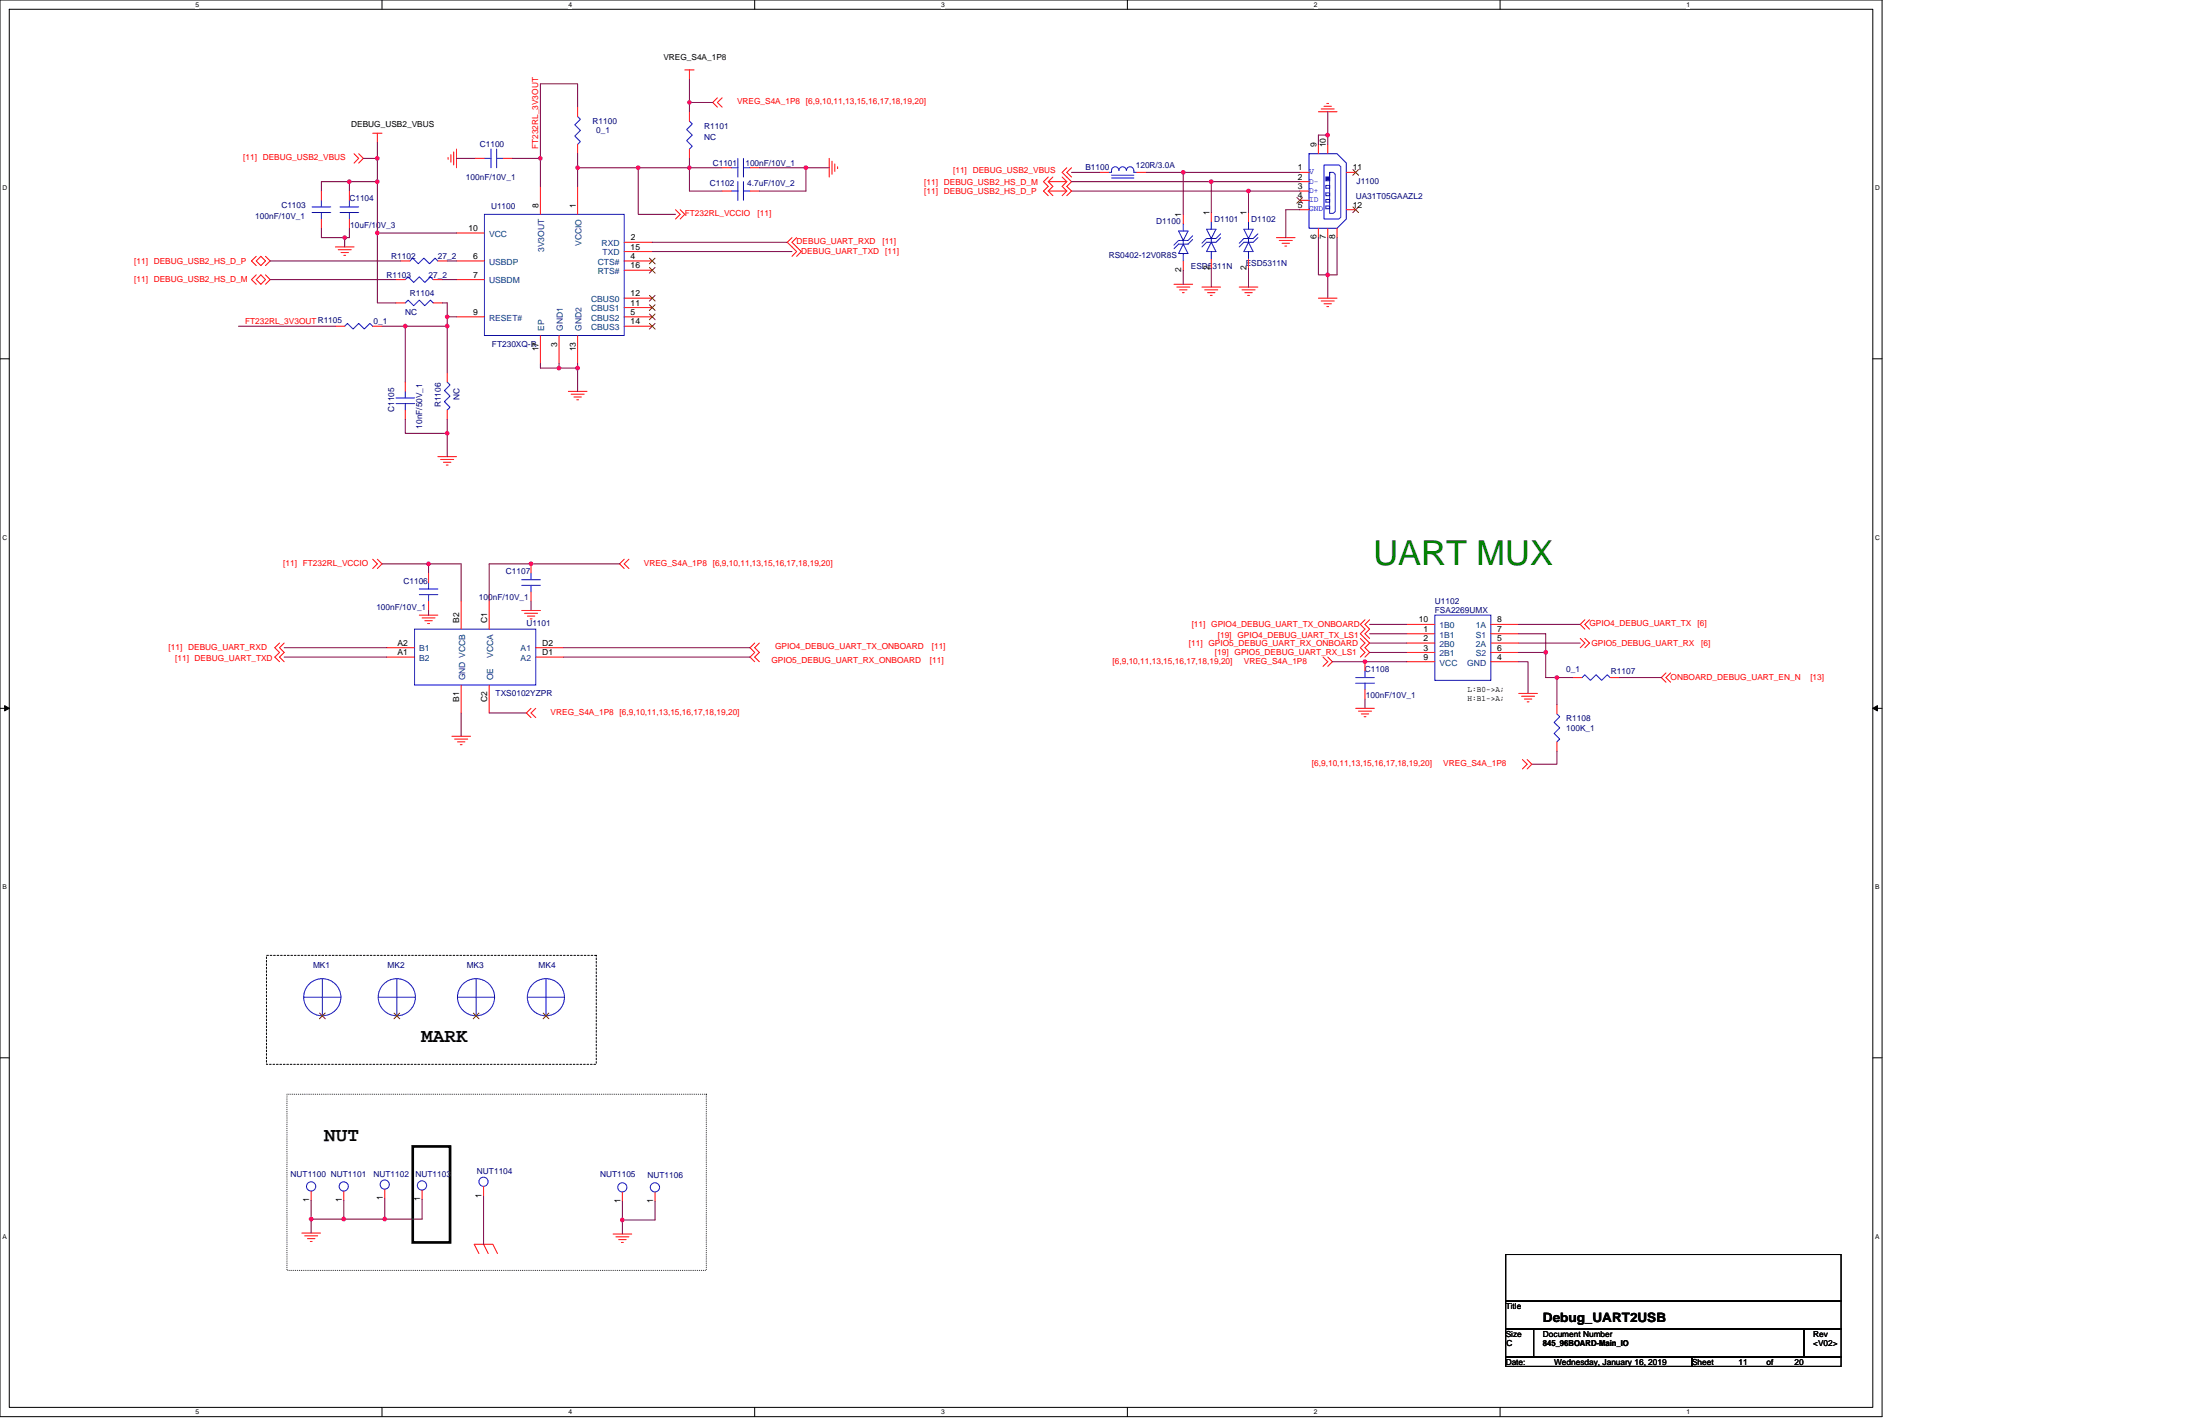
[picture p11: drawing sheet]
<svg xmlns="http://www.w3.org/2000/svg" width="432mm" height="279mm" viewBox="0 0 432 279" stroke-linecap="round" stroke-linejoin="round" font-family="sans-serif">
<path d="M0 0h369.4v278h-369.4zM1.8 1.8h365.8v274.3h-365.8z" fill="none" stroke="#000" stroke-width=".2"/>
<g fill="#fff">
<path d="M38.4 .2h.7v1.5h-.7z"/>
<path d="M38.4 276.3h.7v1.5h-.7z"/>
</g>
<path d="M75 0v1.8M75 276.1v1.9" fill="none" stroke="#000" stroke-width=".2"/>
<g fill="#fff">
<path d="M111.5 .2h.8v1.5h-.8z"/>
<path d="M111.5 276.3h.8v1.5h-.8z"/>
</g>
<path d="M148.1 0v1.8M148.1 276.1v1.9" fill="none" stroke="#000" stroke-width=".2"/>
<g fill="#fff">
<path d="M184.7 .2h.7v1.5h-.7z"/>
<path d="M184.7 276.3h.7v1.5h-.7z"/>
</g>
<path d="M221.3 0v1.8M221.3 276.1v1.9" fill="none" stroke="#000" stroke-width=".2"/>
<g fill="#fff">
<path d="M257.9 .2h.7v1.5h-.7z"/>
<path d="M257.9 276.3h.7v1.5h-.7z"/>
</g>
<path d="M294.4 0v1.8M294.4 276.1v1.9" fill="none" stroke="#000" stroke-width=".2"/>
<g fill="#fff">
<path d="M331 .2h.7v1.5h-.7z"/>
<path d="M331 276.3h.7v1.5h-.7z"/>
<path d="M.5 36.1h.9v1.5h-.9z"/>
<path d="M368 36.1h1v1.5h-1z"/>
<path d="M.5 104.7h.9v1.5h-.9z"/>
<path d="M368 104.7h1v1.5h-1z"/>
</g>
<path d="M0 70.4h1.8M367.6 70.4h1.8" fill="none" stroke="#000" stroke-width=".2"/>
<g fill="#fff">
<path d="M.5 173.3h.8v1.4h-.8z"/>
<path d="M368 173.3h.9v1.4h-.9z"/>
</g>
<path d="M0 139h1.8M367.6 139h1.8" fill="none" stroke="#000" stroke-width=".2"/>
<path d="M.9 138.5l.9 .5-.9 .5zM367.6 139l.9-.5v1z" fill="#000" stroke="#000" stroke-width=".2"/>
<g fill="#fff">
<path d="M.5 241.9h.8v1.4h-.8z"/>
<path d="M368 241.9h.9v1.4h-.9z"/>
</g>
<path d="M0 207.6h1.8M367.6 207.6h1.8M295.5 246.1h65.9v9.2h-65.9zM295.5 255.3h65.9v5.5h-65.9zM295.5 260.8h5.5v5.5h-5.5zM295.5 266.3h36.6v1.8h-36.6zM301 260.8h53.1v5.5h-53.1zM332.1 266.3h29.3v1.8h-29.3zM354.1 260.8h7.3v5.5h-7.3z" fill="none" stroke="#000" stroke-width=".2"/>
<path d="M56.3 214.7h82.3v34.6h-82.3z" fill="none" stroke="#000" stroke-width=".2" stroke-dasharray="0 .3"/>
<path d="M81 224.9h7.3v18.9h-7.3z" fill="none" stroke="#000" stroke-width=".53"/>
<path d="M52.3 187.5h64.7v21.3h-64.7z" fill="none" stroke="#000" stroke-width=".2" stroke-dasharray=".3 .3"/>
<g fill="none" stroke="#f00" stroke-width=".2">
<path d="M134.4 13.7h1.8M135.3 13.7v1.8M140.8 19.2l-.9 .9 .9 .9M141.7 19.2l-.9 .9 .9 .9M63.1 37.5v1.8M68.6 37.5v1.8M69.5 30.2l.9 .9-.9 .9M70.4 30.2l.9 .9-.9 .9M73.2 26.1h1.8M74.1 26.1v1.9M87.9 30.9v.4M88.5 30.4v1.4"/>
<path d="M89 29.8v2.6M89.6 29.3v3.6M93.3 31.1h1.8M98.7 31.1h1.9M106.1 36.6v5.5M113.4 21v1.9M113.4 28.3v1.9M113.4 36.6v5.5M135.3 21.9v1.9M135.3 29.3v1.8M141.7 37.5h1.9M141.7 32.9h1.9"/>
<path d="M147.2 37.5h1.8M147.2 32.9h1.8M162.8 31.1v3.6M163.3 31.6v2.6M163.9 32.2v1.4M164.4 32.7v.4M205.7 34.7l-.9 .9 .9 1-.9 .9 .9 .9M205.7 35.6l1 1-1 .9M205.7 35.6h3.7M205.7 37.5l1 .9M205.7 37.5h3.7M206.7 34.7l-1 .9"/>
<path d="M208.5 34.7l.9 .9M209.4 35.6l-.9 1 .9 .9M209.4 32.9l-.9 .9 1.8 1.8-.9 1 .9 .9-.9 .9M209.4 37.5l-.9 .9M210.3 32.9l-.9 .9 .9 .9M215.8 33.8h1.8M223.1 33.8h1.8M255.1 33.8h1.8M255.1 35.6h1.8M255.1 37.5h1.8M255.1 39.3h1.8M258.8 21.9h3.6"/>
<path d="M258.8 28.3v1.9M259.3 21.4h2.6M259.9 20.8h1.4M260.4 20.3h.4M260.6 28.3v1.9M264.2 33.8h1.9M50.3 51.2l.9-.9 .9 .9-.9 .9zM50.3 53.9l-.9 1 .9 .9M50.3 50.3l-.9 .9 .9 .9M51.2 53.9l.9 1-.9 .9-.9-.9zM52.1 53.9l.9 1-.9 .9M52.1 50.3l.9 .9-.9 .9"/>
<path d="M63.1 43v1.8M65.8 48.5h3.7M66.4 49h2.5M66.9 49.6h1.5M67.5 50.1h.3M68.6 43v1.8M77.7 59.4h1.8M77.7 54.9h1.8M78.6 51.2h1.9M85 59.4h1.9M85 54.9h1.9M85.9 51.2h1.9"/>
<path d="M89.6 51.2h5.5M89.6 54.9h5.5M89.6 45.7h5.5M122.5 47.5h5.5M122.5 51.2h5.5M122.5 58.5h5.5M122.5 49.4h5.5M122.5 53h5.5M132.6 41.1l.9 1-.9 .9M133.5 41.1l.9 1-.9 .9M155.4 46.6l-.9 .9 1.9 1.9-1 .9M156.4 46.6l-1 .9 1.9 1.9-.9 .9"/>
<path d="M230.4 55.8h3.7M231 56.3h2.5M231.5 56.9h1.5M232.1 57.4h.3M232.2 42.1v1.8M232.2 51.2v1.8M235.9 56.3h3.7M236.5 56.9h2.5M237 57.4h1.5M237.6 58h.3M237.7 41.7v1.8M237.7 50.8v1.9"/>
<path d="M243.2 56.3h3.7M243.8 56.9h2.5M244.3 57.4h1.5M244.9 58h.3M245 41.7v1.8M245 50.8v1.9M250.5 46.6h3.7M251.1 47.2h2.5M251.6 47.7h1.5M252.2 48.3h.3M255.1 41.1h1.8M258.8 44.8v1.8"/>
<path d="M258.8 58.5h3.6M259.3 59.1h2.6M259.9 59.6h1.4M260.6 44.8v1.8M262.4 44.8v1.8M264.2 41.1h1.9M65.8 64h1.8M73.2 64h1.8M79.5 75v1.8M87.8 73.2v1.8M89.6 62.2h5.5M106.1 65.8v5.5"/>
<path d="M109.7 65.8v5.5M111.5 76.8h3.7M112.1 77.3h2.6M112.6 77.9h1.5M113.2 78.4h.4M113.4 65.8v5.5M122.5 62.2h5.5M122.5 60.3h5.5M122.5 64h5.5M260.4 60.2h.4M79.5 80.5v1.8M85.9 89.6h3.7"/>
<path d="M86.5 90.1h2.5M87 90.7h1.5M87.6 91.2h.3M87.8 80.5v1.8M73.2 109.7l.9 .9-.9 .9M74.1 109.7l.9 .9-.9 .9M84.1 112.5v1.8M84.1 117.9v1.9M90.5 117.9v5.5M96 117.9v5.5M102.4 119.8h3.7M104.2 110.6v1.9"/>
<path d="M104.2 116.1v1.8M122.5 109.7l-.9 .9 .9 .9M123.4 109.7l-.9 .9 .9 .9M54.9 126.2l-1 .9 1 .9-1 .9 1 .9M55.8 126.2l-.9 .9 .9 .9-.9 .9 .9 .9M75.9 127.1h5.5M75.9 128.9h5.5M82.3 120.7h3.6M82.8 121.2h2.6M83.4 121.8h1.5M83.9 122.3h.4M90.5 134.4v5.5"/>
<path d="M96 134.4v5.5M103 120.3h2.5M103.5 120.9h1.5M104.1 121.4h.3M104.2 139l-.9 .9 .9 .9M105.2 139l-1 .9 1 .9M105.2 127.1h5.4M105.2 128.9h5.4M148.1 126.2l-.9 .9 .9 .9-.9 .9 .9 .9M149 126.2l-.9 .9 .9 .9-.9 .9 .9 .9M259.7 128.9l.9 .9-.9 .9M260.6 128.9l.9 .9-.9 .9"/>
<path d="M266.1 139h3.6M266.6 139.5h2.6M267 125.3l.9 .9-.9 .9 .9 .9-.9 .9M267.9 129.8v1.9M267.9 135.3v1.9M267.9 121.6l-.9 .9 .9 .9-.9 1 1.8 1.8-.9 .9 .9 .9-.9 .9M268.8 121.6l-.9 .9 .9 .9-.9 1 .9 .9M276.1 122.5h5.5M276.1 124.4h5.5M276.1 126.2h5.5M276.1 128h5.5M276.1 129.8h5.5"/>
<path d="M292.6 122.5h5.5M292.6 124.4h5.5M292.6 126.2h5.5M292.6 128h5.5M292.6 129.8h5.5M298.1 136.1h3.7M298.6 136.6h2.6M299.2 137.2h1.5M299.7 137.7h.4M305.6 138.2v1.9M308.7 132.9h1.8M310.2 125.3l.9 .9-.9 .9"/>
<path d="M311.1 121.6l-.9 .9 .9 .9M311.1 125.3l.9 .9-.9 .9M312 121.6l-.9 .9 .9 .9M316 132.9h1.8M327 132l-.9 .9 .9 1M327.9 132l-.9 .9 .9 1M88.7 144.5h3.7M89.2 145h2.6M89.8 145.6h1.4M90.3 146.1h.4M267.2 140.1h1.4M267.7 140.6h.4"/>
<path d="M298.8 149l.9 .9-.9 1M299.7 149l1 .9-1 1M305.6 145.6v1.8M63.3 199.3h.1M77.9 199.3h.1M93.5 199.3h.1M107.2 199.3h.1M61.1 233.7v1.8M67.5 233.7v1.8M75.5 233.3v1.9M82.8 233.5v1.9M94.9 232.8v1.8"/>
<path d="M122.2 233.9v1.8M128.6 233.9v1.8M59.2 241.9h3.7M59.8 242.5h2.6M60.3 243h1.5M60.9 243.6h.4M94 246l-.9-1.9h3.6l.9 1.9M94.9 244.1l.9 1.9M120.3 242.1h3.7M120.9 242.7h2.5M121.4 243.2h1.5M122 243.8h.3"/>
</g>
<g fill="none" stroke="#00f" stroke-width=".2">
<path d="M63.1 39.3v1.3M68.6 39.3v1.3M95.1 31.1h1.3M96.4 29.3v3.6M97.5 29.3v3.6M97.5 31.1h1.2M113.4 22.9l.5 .5-1.1 1.1 1.1 1.1-1.1 1.1 1.1 1.1-.5 .5M135.3 23.8l.6 .5-1.1 1.1 1.1 1.1-1.1 1.1 1.1 1.1-.6 .6M143.6 32.9h1.2M143.6 37.5h1.2M144.8 31.1v3.6M144.8 35.6v3.7"/>
<path d="M145.9 31.1v3.6M145.9 32.9h1.3M145.9 35.6v3.7M145.9 37.5h1.3M218.2 34.4h4.3M218.2 34.9h4.3M219.6 33.4a.76 .76 0 0 0-.9-.7 .76 .76 0 0 0-.5 1.1h-.6M219.6 33.4a.72 .72 0 0 1 .7-.7 .72 .72 0 0 1 .8 .7M221.1 33.4a.77 .77 0 0 1 .9-.7 .77 .77 0 0 1 .5 1.1h.6M256.9 30.2h5.5l1.8 1.8v11l-1.8 1.8h-5.5zM259.9 32.4h2.9l.4 .3v9.9l-.4 .4h-2.9zM260.2 36.4h.8v.5h-.8z"/>
<path d="M260.2 37.8h.8v.6h-.8zM260.2 39.1h.8v.6h-.8zM261 33.8h.7l.4 .4v7.3l-.4 .4h-.7zM61.3 41.7h3.6M61.3 40.6h3.6M63.1 41.7v1.3M66.7 40.6h3.7M66.7 41.7h3.7M68.6 41.7v1.3M79.5 59.4l.6-.5 1.1 1.1 1.1-1.1 1.1 1.1 1.1-1.1 .5 .5M79.5 54.9l.6-.6 1.1 1.1 1.1-1.1 1.1 1.1 1.1-1.1 .5 .6M80.5 51.2l.5-.5 1.1 1.1 1.1-1.1 1.1 1.1 1.1-1.1 .5 .5"/>
<path d="M95.1 42.1h27.4v23.7h-27.4zM231.3 45.3h1.9l-1 1.9zM232.2 49.7v1.5M232.2 47.2v.7M232.2 43.9v1.4M232.2 47.9l1 1.8h-1.9zM234.1 46.3l-.9 .9h-1.9l-.9 .9M234.1 47l-.9 .9h-1.9l-.9 .9M236.8 45h1.9l-1 1.8zM237.7 49.4v1.4M237.7 46.8v.7M237.7 43.5v1.5"/>
<path d="M237.7 47.5l1 1.9h-1.9zM239.6 45.9l-.9 .9h-1.9l-.9 .9M239.6 46.6l-.9 .9h-1.9l-.9 1M244.1 45h1.9l-1 1.8zM245 49.4v1.4M245 46.8v.7M245 43.5v1.5M245 47.5l1 1.9h-1.9zM246.9 45.9l-.9 .9h-1.9l-.9 .9M246.9 46.6l-.9 .9h-1.9l-.9 1M260.2 40.4h.8v.6h-.8zM67.6 64l.6-.5 1.1 1.1 1.1-1.1 1.1 1.1 1.1-1.1 .6 .5"/>
<path d="M77.7 78.1h3.7M77.7 79.2h3.7M79.5 76.8v1.3M79.5 79.2v1.3M87.8 75l.5 .5-1.1 1.1 1.1 1.1-1.1 1.1 1.1 1.1-.5 .6M82.3 115.6h3.6M82.3 116.7h3.6M84.1 114.3v1.3M84.1 116.7v1.2M102.4 113.7h3.7M102.4 114.9h3.7M104.2 112.5v1.2"/>
<path d="M104.2 114.9v1.2M81.4 123.4h23.8v11h-23.8zM266.1 132.9h3.6M266.1 134h3.6M267.9 131.7v1.2M267.9 134v1.3M281.6 120.7h11v12.8h-11zM310.5 132.9l.6-.5 1.1 1.1 1.1-1.1 1.1 1.1 1.1-1.1 .5 .5M305.6 140.1l.5 .5-1.1 1.1 1.1 1.1-1.1 1.1 1.1 1.1-.5 .6M59.6 195.7h7.3M63.3 192v7.3M74.2 195.7h7.4"/>
<path d="M77.9 192v7.3M89.8 195.7h7.3M93.5 192v7.3M103.5 195.7h7.3M107.2 192v7.3"/>
<circle cx="63.3" cy="195.7" r="3.6"/>
<circle cx="77.9" cy="195.7" r="3.6"/>
<circle cx="93.4" cy="195.7" r="3.6"/>
<circle cx="107.1" cy="195.7" r="3.6"/>
<circle cx="61.1" cy="232.8" r=".91"/>
<circle cx="67.5" cy="232.8" r=".9"/>
<circle cx="75.5" cy="232.4" r=".9"/>
<circle cx="82.8" cy="232.6" r=".91"/>
<circle cx="94.9" cy="231.9" r=".9"/>
<circle cx="122.1" cy="233" r=".9"/>
<circle cx="128.6" cy="233" r=".9"/>
</g>
<g fill="none" stroke="#804000" stroke-width=".2">
<path d="M254.6 38.8l1.1 1.1M255.7 38.8l-1.2 1.1M265.5 33.3l1.2 1.1M266.6 33.3l-1.1 1.1M127.5 50.7l1.1 1.1M127.5 59.8l1.1 1.1M127.5 58l1.1 1.1M127.5 52.5l1.1 1.1M128.6 50.7l-1.2 1.1M128.6 59.8l-1.2 1.1M128.6 58l-1.2 1.1M128.6 52.5l-1.2 1.1"/>
<path d="M265.5 40.6l1.2 1.1M266.6 40.6l-1.1 1.1M127.5 61.6l1.1 1.1M127.5 63.5l1.1 1.1M128.6 61.6l-1.2 1.1M128.6 63.5l-1.2 1.1M62.7 198.8l1.1 1.1M63.8 198.8l-1.1 1.1M77.3 198.8l1.2 1.1M78.4 198.8l-1.1 1.1M92.9 198.8l1.1 1.1M94 198.8l-1.1 1.1"/>
<path d="M106.6 198.8l1.1 1.1M107.7 198.8l-1.1 1.1"/>
</g>
<path d="M260.2 34.7v.8h.8v-.8z" fill-rule="evenodd" fill="#00f" stroke="#00f" stroke-width=".2"/>
<g fill="none" stroke="#800040" stroke-width=".2">
<path d="M135.3 15.5v4.6M68.6 35.6v1.9M68.6 35.6h5.5M68.6 35.6h-5.5v1.9M71.3 31.1h2.8M74.1 35.6v10.1M74.1 31.1v4.5M74.1 28v3.1M89.6 31.1h3.7M100.6 31.1h5.5M106.1 31.1v5.5M113.4 21v-4.6h-7.3v14.7"/>
<path d="M113.4 30.2v2.7h21.9M113.4 32.9v3.7M125.3 32.9v9.2h7.3M135.3 20.1h4.6M135.3 32.9h6.4M135.3 32.9v4.6h6.4M135.3 31.1v1.8M135.3 20.1v1.8M149 32.9h9.2M158.2 32.9v4.6h-9.2M158.2 32.9h4.6M210.3 33.8h5.5"/>
<path d="M210.3 35.6h27.4M210.3 37.5h34.7M224.9 33.8h7.3v8.3M232.2 33.8h22.9M237.7 35.6v6.1M237.7 35.6h17.4M245 37.5v4.2M245 37.5h10.1M260.6 26.5h-1.8v1.8M260.6 21.9v4.6M260.6 26.5v1.8M53 54.9h24.7"/>
<path d="M53 51.2h25.6M63.1 44.8v1.8h4.5M67.6 46.6v1.9M68.6 44.8v1.8h-1M74.1 45.7h15.5M74.1 45.7v13.7h3.6M86.9 59.4h.9v2.8M86.9 54.9h2.7M87.8 51.2h1.8M128 47.5h26.5M128 49.4h27.4M232.2 53v2.8"/>
<path d="M237.7 52.7v3.6M245 52.7v3.6M255.1 41.1h-2.7v5.5M258.8 46.6v7.3h1.8M260.6 46.6v7.3M260.6 53.9v4.6M262.4 46.6v7.3h-1.8M46.8 64h19M75 64h4.5M79.5 64v11M79.5 64h8.3M87.8 62.2h1.8"/>
<path d="M87.8 62.2v1.8M87.8 64v9.2M106.1 71.3v.9h3.6M109.7 71.3v.9M109.7 72.2h3.7M113.4 72.2v4.6M113.4 71.3v.9M79.5 82.3v2.7h8.3M87.8 82.3v2.7M87.8 85v4.6M75 110.6h9.1v1.9M84.1 110.6h6.4v7.3"/>
<path d="M84.1 119.8v.9M104.2 117.9v1.9M121.6 110.6h-25.6v7.3M55.8 127.1h20.1M55.8 128.9h20.1M90.5 139.9v4.6M96 139.9h7.3M110.6 128.9h36.6M110.6 127.1h36.6M261.5 129.8h14.6M267.9 137.2v1.8M268.8 122.5h7.3"/>
<path d="M268.8 126.2h7.3M268.8 124.4h7.3M268.8 128h7.3M298.1 129.8h1.8v6.3M298.1 122.5h12.1M298.1 126.2h12.1M298.1 124.4h5.3v3.6M298.1 128h5.3M303.4 128v4.9h2.2M305.6 132.9v5.3M305.6 132.9h3.1M317.8 132.9h8.3"/>
<path d="M305.6 147.4v2.5h-4.9M61.1 239.2v2.7M61.1 235.5v3.7M61.1 239.2h6.4M67.5 239.2h8M67.5 235.5v3.7M75.5 235.2v4M82.8 235.4v3.8h-7.3M94.9 234.6v9.5M122.2 235.7v3.7M122.2 239.4v2.7M128.6 235.7v3.7h-6.4"/>
</g>
<g fill="#f0f" stroke="#f0f" stroke-width=".2">
<circle cx="109.7" cy="72.2" r=".36"/>
<circle cx="87.8" cy="85" r=".35"/>
<circle cx="106" cy="31.1" r=".36"/>
<circle cx="135.3" cy="20.1" r=".35"/>
<circle cx="232.2" cy="33.8" r=".36"/>
<circle cx="158.2" cy="32.9" r=".35"/>
<circle cx="68.6" cy="35.6" r=".36"/>
<circle cx="74" cy="45.7" r=".36"/>
<circle cx="74" cy="35.6" r=".36"/>
<circle cx="67.7" cy="46.6" r=".36"/>
<circle cx="135.3" cy="32.9" r=".35"/>
<circle cx="125.3" cy="32.9" r=".35"/>
<circle cx="113.4" cy="32.9" r=".36"/>
<circle cx="237.7" cy="35.6" r=".36"/>
<circle cx="245" cy="37.5" r=".35"/>
<circle cx="260.6" cy="53.9" r=".36"/>
<circle cx="260.6" cy="26.5" r=".36"/>
<circle cx="104.2" cy="110.6" r=".36"/>
<circle cx="84.1" cy="110.6" r=".35"/>
<circle cx="87.8" cy="62.2" r=".35"/>
<circle cx="79.5" cy="64" r=".36"/>
<circle cx="87.8" cy="64" r=".36"/>
<circle cx="113.4" cy="72.2" r=".36"/>
<circle cx="74" cy="31.1" r=".36"/>
<circle cx="61.1" cy="239.2" r=".36"/>
<circle cx="75.5" cy="239.2" r=".36"/>
<circle cx="67.5" cy="239.2" r=".36"/>
<circle cx="303.4" cy="128" r=".36"/>
<circle cx="267.9" cy="129.8" r=".35"/>
<circle cx="305.6" cy="132.9" r=".35"/>
<circle cx="122.1" cy="239.4" r=".36"/>
</g>
<text font-size="6.8" fill="#008000" x="269.6" y="110.9">UART MUX</text>
<g font-size="3.8">
<text x="82.7" y="204.4">MARK</text>
<text x="63.6" y="223.9">NUT</text>
</g>
<text font-size="2.5" x="302.8" y="259.5">Debug_UART2USB</text>
<g font-size="1.7">
<text x="258.4" y="28.9" transform="rotate(-90 258.4 28.9)">9</text>
<text x="260.2" y="28.9" transform="rotate(-90 260.2 28.9)">10</text>
<text x="254.7" y="33.4">1</text>
<text x="254.7" y="35.3">2</text>
<text x="265.5" y="33.4">11</text>
<text x="105.7" y="40.8" transform="rotate(-90 105.7 40.8)">8</text>
<text x="113" y="40.8" transform="rotate(-90 113 40.8)">1</text>
<text x="254.7" y="37.1">3</text>
<text x="254.7" y="38.9">4</text>
<text x="254.7" y="40.8">5</text>
<text x="265.5" y="40.8">12</text>
<text x="91.9" y="45.3">10</text>
<text x="123.8" y="47.2">2</text>
<text x="231.9" y="42.6" transform="rotate(-90 231.9 42.6)">1</text>
<text x="237.4" y="42.2" transform="rotate(-90 237.4 42.2)">1</text>
<text x="244.7" y="42.2" transform="rotate(-90 244.7 42.2)">1</text>
<text x="258.4" y="47" transform="rotate(-90 258.4 47)">6</text>
<text x="260.2" y="47" transform="rotate(-90 260.2 47)">7</text>
<text x="262" y="47" transform="rotate(-90 262 47)">8</text>
<text x="92.9" y="50.8">6</text>
<text x="123.8" y="49">15</text>
<text x="123.8" y="50.8">4</text>
<text x="123.8" y="52.6">16</text>
<text x="231.9" y="53.4" transform="rotate(-90 231.9 53.4)">2</text>
<text x="237.4" y="53" transform="rotate(-90 237.4 53)">2</text>
<text x="244.7" y="53" transform="rotate(-90 244.7 53)">2</text>
<text x="92.9" y="54.5">7</text>
<text x="123.8" y="60">11</text>
<text x="123.8" y="58.1">12</text>
<text x="92.9" y="61.8">9</text>
<text x="123.8" y="61.8">5</text>
<text x="123.8" y="63.6">14</text>
<text x="105.7" y="69" transform="rotate(-90 105.7 69)">17</text>
<text x="109.3" y="68" transform="rotate(-90 109.3 68)">3</text>
<text x="113" y="69" transform="rotate(-90 113 69)">13</text>
<text x="90.1" y="122.2" transform="rotate(-90 90.1 122.2)">B2</text>
<text x="95.6" y="122.2" transform="rotate(-90 95.6 122.2)">C1</text>
<text x="278.5" y="122.1">10</text>
<text x="279.4" y="124">1</text>
<text x="279.4" y="125.8">2</text>
<text x="293.9" y="122.1">8</text>
<text x="293.9" y="124">7</text>
<text x="293.9" y="125.8">5</text>
<text x="78" y="126.7">A2</text>
<text x="78" y="128.5">A1</text>
<text x="106.4" y="126.7">D2</text>
<text x="106.4" y="128.5">D1</text>
<text x="279.4" y="127.6">3</text>
<text x="279.4" y="129.5">9</text>
<text x="293.9" y="127.6">6</text>
<text x="293.9" y="129.5">4</text>
<text x="90.1" y="137.7" transform="rotate(-90 90.1 137.7)">B1</text>
<text x="95.6" y="137.8" transform="rotate(-90 95.6 137.8)">C2</text>
<text x="60.7" y="235.9" transform="rotate(-90 60.7 235.9)">1</text>
<text x="67.1" y="235.9" transform="rotate(-90 67.1 235.9)">1</text>
<text x="75.1" y="235.5" transform="rotate(-90 75.1 235.5)">1</text>
<text x="82.5" y="235.7" transform="rotate(-90 82.5 235.7)">1</text>
<text x="94.5" y="235" transform="rotate(-90 94.5 235)">1</text>
<text x="121.8" y="236.1" transform="rotate(-90 121.8 236.1)">1</text>
<text x="128.2" y="236.1" transform="rotate(-90 128.2 236.1)">1</text>
</g>
<g font-size="1.7" fill="#004080">
<text x="96" y="46.5">VCC</text>
<text x="96" y="51.9">USBDP</text>
<text x="106.8" y="49.5" transform="rotate(-90 106.8 49.5)">3V3OUT</text>
<text x="114.1" y="48.3" transform="rotate(-90 114.1 48.3)">VCCIO</text>
<text x="117.3" y="51.9">CTS#</text>
<text x="117.3" y="53.8">RTS#</text>
<text x="118.1" y="48.3">RXD</text>
<text x="118.3" y="50.1">TXD</text>
<text x="96" y="55.6">USBDM</text>
<text x="116" y="59.2">CBUS0</text>
<text x="96" y="62.9">RESET#</text>
<text x="106.8" y="64.9" transform="rotate(-90 106.8 64.9)">EP</text>
<text x="110.5" y="64.9" transform="rotate(-90 110.5 64.9)">GND1</text>
<text x="114.1" y="64.9" transform="rotate(-90 114.1 64.9)">GND2</text>
<text x="116" y="62.9">CBUS2</text>
<text x="116" y="61.1">CBUS1</text>
<text x="116" y="64.7">CBUS3</text>
<text x="282.5" y="123.3">1B0</text>
<text x="282.5" y="125.1">1B1</text>
<text x="289.6" y="123.3">1A</text>
<text x="289.6" y="125.1">S1</text>
<text x="82.3" y="127.8">B1</text>
<text x="82.3" y="129.7">B2</text>
<text x="96.8" y="129" transform="rotate(-90 96.8 129)">VCCA</text>
<text x="102.2" y="127.8">A1</text>
<text x="102.2" y="129.7">A2</text>
<text x="282.5" y="126.9">2B0</text>
<text x="282.5" y="128.8">2B1</text>
<text x="282.5" y="130.6">VCC</text>
<text x="288" y="130.6">GND</text>
<text x="289.6" y="126.9">2A</text>
<text x="289.6" y="128.8">S2</text>
<text x="91.3" y="133.5" transform="rotate(-90 91.3 133.5)">GND VCCB</text>
<text x="96.8" y="133.5" transform="rotate(-90 96.8 133.5)">OE</text>
</g>
<g font-size="1.6">
<text x="130.2" y="11.7">VREG_S4A_1P8</text>
<text x="68.9" y="24.9">DEBUG_USB2_VBUS</text>
<text x="288" y="135.9">L:B0-&gt;A;</text>
<text x="288" y="137.5">H:B1-&gt;A;</text>
<text x="295.5" y="256.8">Title</text>
<text x="295.5" y="262.3">Size</text>
<text x="302.8" y="262.3">Document Number</text>
<text x="355.9" y="262.3">Rev</text>
<text x="295.5" y="267.7">Date:</text>
<text x="295.7" y="264.1">C</text>
<text x="302.8" y="264.1">845_96BOARD-Main_IO</text>
<text x="305" y="267.7">Wednesday, January 16, 2019</text>
<text x="332.1" y="267.7">Sheet</text>
<text x="341.2" y="267.7">11</text>
<text x="346.7" y="267.7">of</text>
<text x="352.2" y="267.7">20</text>
<text x="355.9" y="264.1">&lt;V02&gt;</text>
</g>
<g font-size="1.6" fill="#f00">
<text x="144.7" y="20.5">VREG_S4A_1P8 [6,9,10,11,13,15,16,17,18,19,20]</text>
<text x="105.6" y="29.3" transform="rotate(-90 105.6 29.3)">FT232RL_3V3OUT</text>
<text x="47.7" y="31.5">[11] DEBUG_USB2_VBUS</text>
<text x="187.1" y="34">[11] DEBUG_USB2_VBUS</text>
<text x="181.4" y="38.1">[11] DEBUG_USB2_HS_D_P</text>
<text x="181.4" y="36.2">[11] DEBUG_USB2_HS_D_M</text>
<text x="134.4" y="42.4">FT232RL_VCCIO</text>
<text x="148.7" y="42.4">[11]</text>
<text x="156.4" y="47.9">DEBUG_UART_RXD</text>
<text x="173.2" y="47.9">[11]</text>
<text x="26.3" y="51.8">[11] DEBUG_USB2_HS_D_P</text>
<text x="157.3" y="49.8">DEBUG_UART_TXD</text>
<text x="173.7" y="49.8">[11]</text>
<text x="26.3" y="55.4">[11] DEBUG_USB2_HS_D_M</text>
<text x="48.1" y="63.5">FT232RL_3V3OUTR1105</text>
<text x="55.6" y="111">[11] FT232RL_VCCIO</text>
<text x="126.4" y="111">VREG_S4A_1P8 [6,9,10,11,13,15,16,17,18,19,20]</text>
<text x="233.9" y="123.1">[11] GPIO4_DEBUG_UART_TX_ONBOARD</text>
<text x="239" y="125.1">[19] GPIO4_DEBUG_UART_TX_LS1</text>
<text x="312" y="122.9">GPIO4_DEBUG_UART_TX</text>
<text x="333.2" y="122.9">[6]</text>
<text x="33.1" y="127.5">[11] DEBUG_UART_RXD</text>
<text x="34.4" y="129.7">[11] DEBUG_UART_TXD</text>
<text x="151.4" y="130">GPIO5_DEBUG_UART_RX_ONBOARD</text>
<text x="152.1" y="127.3">GPIO4_DEBUG_UART_TX_ONBOARD</text>
<text x="182.5" y="130">[11]</text>
<text x="182.9" y="127.3">[11]</text>
<text x="218.4" y="130.2">[6,9,10,11,13,15,16,17,18,19,20]</text>
<text x="233.3" y="126.7">[11] GPIO5_DEBUG_UART_RX_ONBOARD</text>
<text x="238.5" y="128.6">[19] GPIO5_DEBUG_UART_RX_LS1</text>
<text x="244.1" y="130.2">VREG_S4A_1P8</text>
<text x="312.4" y="126.7">GPIO5_DEBUG_UART_RX</text>
<text x="333.9" y="126.7">[6]</text>
<text x="327.9" y="133.3">ONBOARD_DEBUG_UART_EN_N</text>
<text x="355.3" y="133.3">[13]</text>
<text x="108.1" y="140.3">VREG_S4A_1P8 [6,9,10,11,13,15,16,17,18,19,20]</text>
<text x="257.5" y="150.3">[6,9,10,11,13,15,16,17,18,19,20]</text>
<text x="283.3" y="150.3">VREG_S4A_1P8</text>
</g>
<g font-size="1.6" fill="#000080">
<text x="94.2" y="28.9">C1100</text>
<text x="116.3" y="24.3">R1100</text>
<text x="117" y="26.2">0_1</text>
<text x="138.2" y="25.3">R1101</text>
<text x="138.2" y="27.4">NC</text>
<text x="91.4" y="35.3">100nF/10V_1</text>
<text x="139.9" y="32.6">C1101</text>
<text x="146.3" y="32.6">100nF/10V_1</text>
<text x="213" y="33.3">B1100</text>
<text x="222.9" y="32.9">120R/3.0A</text>
<text x="55.2" y="40.8">C1103</text>
<text x="68.6" y="39.5">C1104</text>
<text x="96.4" y="41">U1100</text>
<text x="139.3" y="36.4">C1102</text>
<text x="146.7" y="36.6">4.7uF/10V_2</text>
<text x="266.1" y="39">UA31T05GAAZL2</text>
<text x="266.3" y="36">J1100</text>
<text x="50.1" y="43">100nF/10V_1</text>
<text x="68.7" y="44.6">10uF/10V_3</text>
<text x="226.9" y="43.9">D1100</text>
<text x="238.3" y="43.5">D1101</text>
<text x="245.6" y="43.5">D1102</text>
<text x="76.8" y="50.8">R1102</text>
<text x="85.9" y="50.8">27_2</text>
<text x="217.6" y="50.7">RS0402-12V0R8S</text>
<text x="233.7" y="52.7">ESD5311N</text>
<text x="244.5" y="52.1">ESD5311N</text>
<text x="75.9" y="54.5">R1103</text>
<text x="80.5" y="58.2">R1104</text>
<text x="84.1" y="54.5">27_2</text>
<text x="73.3" y="63.5">0_1</text>
<text x="79.5" y="61.8">NC</text>
<text x="96.6" y="68.1">FT230XQ-R</text>
<text x="77.4" y="80.8" transform="rotate(-90 77.4 80.8)">C1105</text>
<text x="86.5" y="79.9" transform="rotate(-90 86.5 79.9)">R1106</text>
<text x="90.2" y="78.4" transform="rotate(-90 90.2 78.4)">NC</text>
<text x="82.9" y="84.1" transform="rotate(-90 82.9 84.1)">10nF/50V_1</text>
<text x="99.3" y="112.7">C1107</text>
<text x="73.9" y="119.6">100nF/10V_1</text>
<text x="79.2" y="114.5">C1106</text>
<text x="94" y="117.8">100nF/10V_1</text>
<text x="281.6" y="118.5">U1102</text>
<text x="103.3" y="122.9">U1101</text>
<text x="281.6" y="120.4">FSA2269UMX</text>
<text x="267.9" y="131.9">C1108</text>
<text x="307.4" y="131.9">0_1</text>
<text x="97.3" y="136.6">TXS0102YZPR</text>
<text x="268.1" y="137">100nF/10V_1</text>
<text x="316.2" y="132.2">R1107</text>
<text x="307.4" y="141.6">R1108</text>
<text x="307.4" y="143.4">100K_1</text>
<text x="61.4" y="189.8">MK1</text>
<text x="76.1" y="189.8">MK2</text>
<text x="91.6" y="189.8">MK3</text>
<text x="105.7" y="189.8">MK4</text>
<text x="57" y="231">NUT1100 NUT1101</text>
<text x="73.3" y="231">NUT1102</text>
<text x="81.6" y="231">NUT1103</text>
<text x="93.6" y="230.3">NUT1104</text>
<text x="117.8" y="231">NUT1105</text>
<text x="127.1" y="231.2">NUT1106</text>
</g>
<g font-size="1.6" fill="#00f">
<text x="256.9" y="34.2">V</text>
<text x="256.9" y="36">D-</text>
<text x="256.9" y="37.8">D+</text>
<text x="256.9" y="39.7">ID</text>
<text x="256.9" y="41.5">GND</text>
</g>
<g font-size="1.3">
<text x="38.4" y="1.4">5</text>
<text x="111.5" y="1.4">4</text>
<text x="184.7" y="1.4">3</text>
<text x="257.9" y="1.4">2</text>
<text x="331" y="1.4">1</text>
<text x=".5" y="37.3">D</text>
<text x="368" y="37.3">D</text>
<text x=".5" y="105.9">C</text>
<text x="368" y="105.9">C</text>
<text x=".5" y="174.5">B</text>
<text x="368" y="174.5">B</text>
<text x=".5" y="243">A</text>
<text x="368" y="243">A</text>
<text x="38.4" y="277.5">5</text>
<text x="111.5" y="277.5">4</text>
<text x="184.7" y="277.5">3</text>
<text x="257.9" y="277.5">2</text>
<text x="331" y="277.5">1</text>
</g>
</svg>
